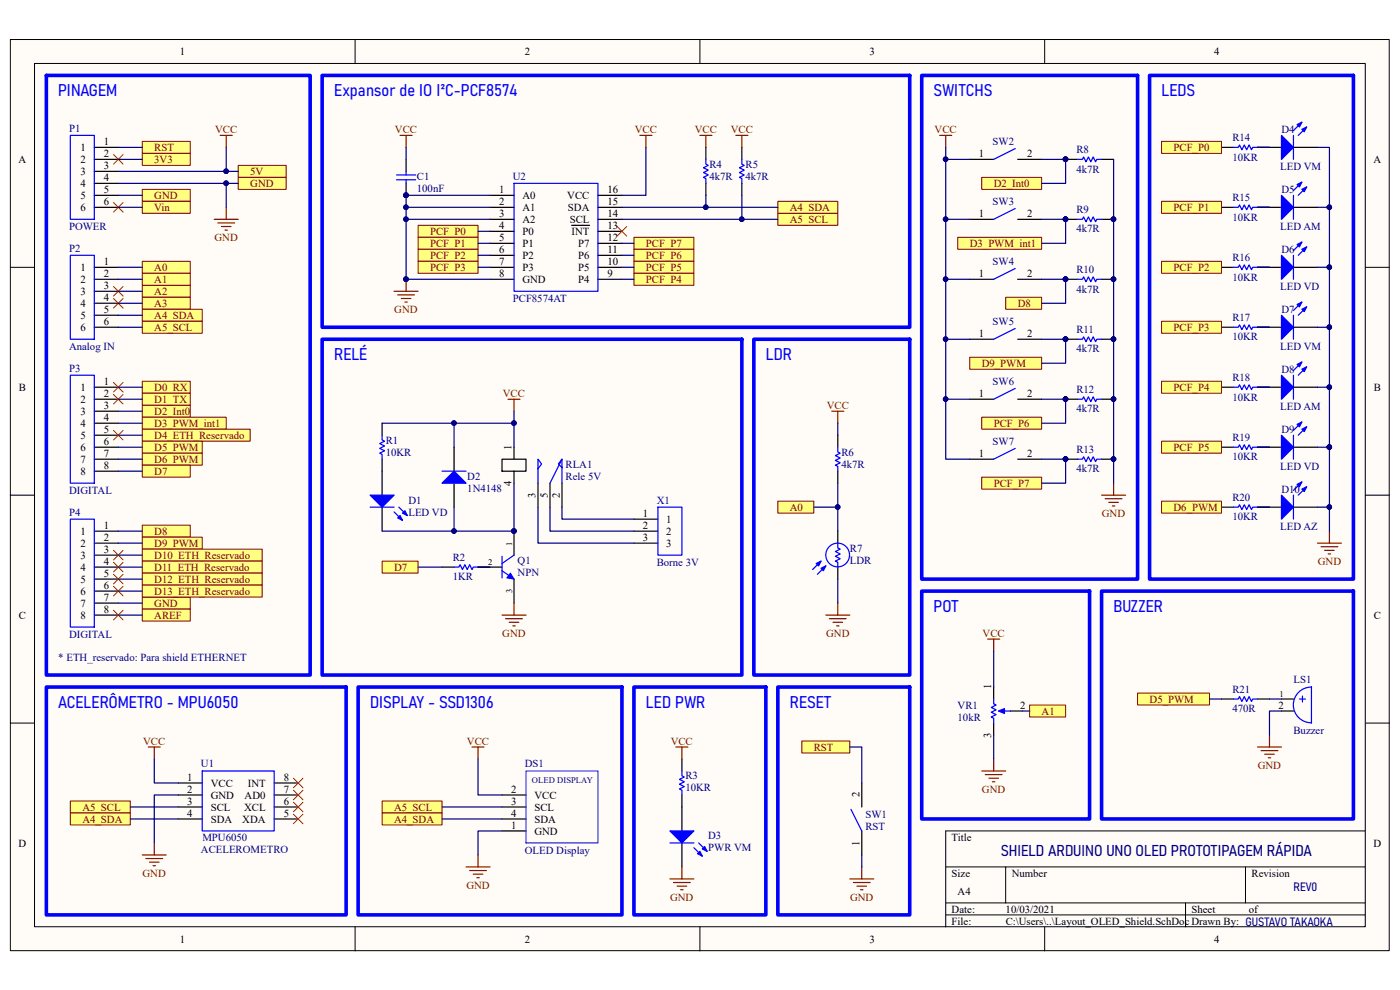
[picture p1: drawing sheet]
<svg xmlns="http://www.w3.org/2000/svg" width="297mm" height="210mm" viewBox="0 0 297 210" stroke-linecap="round" stroke-linejoin="round" font-family="sans-serif">
<path d="M2.2 8.4h292.5v193.3h-292.5z" fill="#fffcf8"/>
<path d="M2.2 8.4h292.5v193.3h-292.5z" fill="none" stroke="#000" stroke-width=".21"/>
<path d="M7.4 13.5h282.2v183.1h-282.2z" fill="#fffcf8"/>
<g fill="none" stroke="#000" stroke-width=".21">
<path d="M7.3 13.5h282.3v183.1h-282.3zM75.3 8.4v5.1M148.5 8.4v5.1M221.6 8.4v5.1M2.2 56.7h5.1M289.7 56.7h5.1M2.2 105h5.1M289.7 105h5.1M2.2 153.4h5.1M289.7 153.4h5.1M289.7 176.3h-89.1v20.3M75.3 196.6v5.1"/>
<path d="M148.5 196.6v5.1M200.6 183.9h89.1M200.6 191.5h89.1M200.6 194.1h89.1M213.4 183.9v7.6M221.6 196.6v5.1M251.5 191.5v5.1M264.2 183.9v7.6"/>
</g>
<path d="M100.1 158.5h2.6M101.4 158.5v2.5M98.9 183.9h5.1M99.6 184.7h3.6M100.4 185.4h2M101.2 186.2h.5M101.4 181.4v2.5" fill="none" stroke="#800000" stroke-width=".25"/>
<path d="M106.5 168.6h5.1M106.5 176.3h5.1M106.5 171.2h5.1M106.5 173.7h5.1" fill="none" stroke="#000" stroke-width=".25"/>
<path d="M111.6 163.6h15.3v15.2h-15.3z" fill="none" stroke="#15c" stroke-width=".25"/>
<g fill="#ffff80" stroke="#800000" stroke-width=".21">
<path d="M81.1 169.9h12.7v2.6h-12.7z" fill-rule="evenodd"/>
<path d="M81.1 172.5h12.7v2.5h-12.7z" fill-rule="evenodd"/>
</g>
<path d="M37.8 173.7h5.1M37.8 171.2h5.1M37.8 168.6h5.1M37.8 166.1h5.1M58.2 173.7h5.1M58.2 171.2h5.1M58.2 168.6h5.1M58.2 166.1h5.1" fill="none" stroke="#000" stroke-width=".25"/>
<path d="M42.9 163.6h15.3v12.7h-15.3z" fill="none" stroke="#00f" stroke-width=".25"/>
<path d="M31.5 158.5h2.5M32.7 158.5v2.5M32.7 178.8v2.6M30.2 181.4h5.1M30.9 182.1h3.6M31.7 182.9h2M32.5 183.7h.5" fill="none" stroke="#800000" stroke-width=".25"/>
<g fill="#ffff80" stroke="#800000" stroke-width=".21">
<path d="M14.9 169.9h12.7v2.6h-12.7z" fill-rule="evenodd"/>
<path d="M14.9 172.5h12.7v2.5h-12.7z" fill-rule="evenodd"/>
</g>
<path d="M62.2 165.1l2.1 2M62.2 172.7l2.1 2.1M62.2 170.2l2.1 2M62.2 167.6l2.1 2.1M64.3 165.1l-2.1 2M64.3 172.7l-2.1 2.1M64.3 170.2l-2.1 2M64.3 167.6l-2.1 2.1" fill="none" stroke="#f00" stroke-width=".21"/>
<path d="M114.1 99.4l.8-1-.8-1v5.1M119.2 99.2l-.7-.8 .7-1v5.1M119.2 97.4l-2.5 5.1M106.5 118v4.6M109 117.8l-2.5 1.7M106.5 121.1l2.5 1.8" fill="none" stroke="#00f" stroke-width=".25"/>
<path d="M106.5 97.4h5.1v2.6h-5.1zM109 94.9v2.5M109 100v2.5M109 112.7v5.1M114.1 102.5v5.1M116.7 102.5v5.1M119.2 102.5v5.1M101.4 120.3h5.1M109 122.9v5" fill="none" stroke="#000" stroke-width=".25"/>
<path d="M107.8 84.7h2.5M109 84.7v2.5" fill="none" stroke="#800000" stroke-width=".25"/>
<circle cx="109" cy="112.6" r=".48" fill="#000080" stroke="#000080" stroke-width=".21"/>
<path d="M108.3 121.6l.7 1.3-1.5-.3z" fill="#00f"/>
<path d="M108.3 121.6l.7 1.3-1.5-.3z" fill="none" stroke="#00f" stroke-width=".21"/>
<circle cx="109" cy="112.6" r=".48" fill="#000080" stroke="#000080" stroke-width=".21"/>
<path d="M106.5 130.5h5.1M107.3 131.2h3.5M108 132h2.1M108.8 132.8h.5M109 127.9v2.6" fill="none" stroke="#800000" stroke-width=".25"/>
<path d="M81.1 89.8v2.5M81.1 97.4v7.6M81.1 107.6v5.1" fill="none" stroke="#000" stroke-width=".25"/>
<path d="M81.1 92.3v1l.5 .3-1 .5 1 .5-1 .5 1 .5-1 .5 .5 .3v1" fill="none" stroke="#00f" stroke-width=".25"/>
<path d="M78.5 105h5.1l-2.5 2.6z" fill="#00f"/>
<path d="M78.5 105h5.1l-2.5 2.6zM83.6 108.6l1.8 1.8M84.6 107.6l1.8 1.8" fill="none" stroke="#00f" stroke-width=".25"/>
<path d="M84.9 109.4l.5 1-1-.5z" fill="#00f"/>
<path d="M84.9 109.4l.5 1-1-.5z" fill="none" stroke="#00f" stroke-width=".25"/>
<path d="M85.4 108.9l.5-.6 .5 1.1z" fill="#00f"/>
<path d="M78.5 107.6h5.1M85.4 108.9l.5-.6 .5 1.1zM96.3 120.3h1l.3-.5 .5 1 .5-1 .5 1 .5-1 .5 1 .3-.5h1" fill="none" stroke="#00f" stroke-width=".25"/>
<path d="M93.8 120.3h2.5M101.4 120.3h2.6" fill="none" stroke="#000" stroke-width=".25"/>
<path d="M81.1 119h7.6v2.6h-7.6z" fill-rule="evenodd" fill="#ffff80" stroke="#800000" stroke-width=".21"/>
<g fill="none" stroke="#000" stroke-width=".25">
<path d="M20 31.3h5.1M20 33.8h5.1M20 36.4h5.1M20 38.9h5.1M20 41.4h5.1M20 44h5.1M20 56.7h5.1M20 59.2h5.1M20 61.8h5.1M20 64.3h5.1M20 66.9h5.1M20 69.4h5.1"/>
<path d="M20 100h5.1M20 97.4h5.1M20 94.9h5.1M20 92.3h5.1M20 89.8h5.1M20 87.2h5.1M20 84.7h5.1M20 82.1h5.1M20 117.8h5.1M20 115.2h5.1M20 112.7h5.1M20 130.5h5.1"/>
<path d="M20 127.9h5.1M20 125.4h5.1M20 122.9h5.1M20 120.3h5.1"/>
</g>
<path d="M14.9 28.7h5.1v17.8h-5.1zM14.9 54.2h5.1v17.8h-5.1zM14.9 79.6h5.1v22.9h-5.1zM14.9 110.1h5.1v22.9h-5.1z" fill="none" stroke="#00f" stroke-width=".25"/>
<g fill="#ffff80" stroke="#800000" stroke-width=".21">
<path d="M30.2 30h10.2v2.5h-10.2z" fill-rule="evenodd"/>
<path d="M50.5 35.1h10.2v2.5h-10.2z" fill-rule="evenodd"/>
<path d="M30.2 32.5h10.2v2.6h-10.2z" fill-rule="evenodd"/>
<path d="M50.5 37.6h10.2v2.6h-10.2z" fill-rule="evenodd"/>
<path d="M30.2 40.2h10.2v2.5h-10.2z" fill-rule="evenodd"/>
<path d="M30.2 42.7h10.2v2.6h-10.2z" fill-rule="evenodd"/>
<path d="M30.2 55.4h10.2v2.6h-10.2z" fill-rule="evenodd"/>
<path d="M30.2 60.5h10.2v2.6h-10.2z" fill-rule="evenodd"/>
<path d="M30.2 58h10.2v2.5h-10.2z" fill-rule="evenodd"/>
<path d="M30.2 63.1h10.2v2.5h-10.2z" fill-rule="evenodd"/>
<path d="M30.2 65.6h12.7v2.6h-12.7z" fill-rule="evenodd"/>
<path d="M30.2 68.2h12.7v2.5h-12.7z" fill-rule="evenodd"/>
</g>
<path d="M144.7 161v2.6M144.7 168.6v7.7M144.7 178.8v5.1" fill="none" stroke="#000" stroke-width=".25"/>
<path d="M144.7 163.6v1l.5 .2-1 .5 1 .5-1 .6 1 .5-1 .5 .5 .2v1" fill="none" stroke="#00f" stroke-width=".25"/>
<path d="M142.1 176.3h5.1l-2.5 2.5z" fill="#00f"/>
<path d="M142.1 176.3h5.1l-2.5 2.5zM147.2 179.8l1.8 1.8M148.2 178.8l1.8 1.8" fill="none" stroke="#00f" stroke-width=".25"/>
<path d="M148 181.1l.5-.5 .5 1z" fill="#00f"/>
<path d="M148 181.1l.5-.5 .5 1z" fill="none" stroke="#00f" stroke-width=".25"/>
<path d="M149 180.1l.5-.5 .5 1z" fill="#00f"/>
<path d="M142.1 178.8h5.1M149 180.1l.5-.5 .5 1z" fill="none" stroke="#00f" stroke-width=".25"/>
<g fill="none" stroke="#800000" stroke-width=".25">
<path d="M46.7 28.7h2.6M48 28.7v2.6M45.5 46.5h5M46.2 47.3h3.6M47 48.1h2M47.7 48.8h.5M48 44v2.5M143.4 158.5h2.5M144.7 158.5v2.5M142.1 186.5h5.1M142.9 187.2h3.5M143.6 188h2.1"/>
<path d="M144.4 188.7h.5M144.7 183.9v2.6"/>
</g>
<g fill="#ffff80" stroke="#800000" stroke-width=".21">
<path d="M30.2 80.9h10.2v2.5h-10.2z" fill-rule="evenodd"/>
<path d="M30.2 86h10.2v2.5h-10.2z" fill-rule="evenodd"/>
<path d="M30.2 83.4h10.2v2.6h-10.2z" fill-rule="evenodd"/>
<path d="M30.2 88.5h17.8v2.6h-17.8z" fill-rule="evenodd"/>
<path d="M30.2 91.1h22.9v2.5h-22.9z" fill-rule="evenodd"/>
<path d="M30.2 93.6h12.7v2.5h-12.7z" fill-rule="evenodd"/>
<path d="M30.2 96.1h12.7v2.6h-12.7z" fill-rule="evenodd"/>
<path d="M30.2 111.4h10.2v2.5h-10.2z" fill-rule="evenodd"/>
<path d="M30.2 98.7h10.2v2.5h-10.2z" fill-rule="evenodd"/>
<path d="M30.2 113.9h12.7v2.6h-12.7z" fill-rule="evenodd"/>
<path d="M30.2 116.5h25.4v2.5h-25.4z" fill-rule="evenodd"/>
<path d="M30.2 119h25.4v2.6h-25.4z" fill-rule="evenodd"/>
<path d="M30.2 121.6h25.4v2.5h-25.4z" fill-rule="evenodd"/>
<path d="M30.2 126.7h10.2v2.5h-10.2z" fill-rule="evenodd"/>
<path d="M30.2 124.1h25.4v2.6h-25.4z" fill-rule="evenodd"/>
<path d="M30.2 129.2h10.2v2.6h-10.2z" fill-rule="evenodd"/>
</g>
<path d="M259.1 148.3h2.6M266.8 148.3h2.5" fill="none" stroke="#000" stroke-width=".25"/>
<path d="M261.7 148.3h1l.3-.5 .5 1 .5-1 .5 1 .5-1 .5 1 .3-.5h1" fill="none" stroke="#00f" stroke-width=".25"/>
<path d="M266.8 158.5h5.1M267.5 159.2h3.6M268.3 160h2M269.3 155.9v2.6M269.1 160.8h.5" fill="none" stroke="#800000" stroke-width=".25"/>
<path d="M241.3 147h15.3v2.6h-15.3z" fill-rule="evenodd" fill="#ffff80" stroke="#800000" stroke-width=".21"/>
<path d="M259.1 107.6h2.6M266.8 107.6h5.1M274.4 107.6h5.1" fill="none" stroke="#000" stroke-width=".25"/>
<path d="M261.7 107.6h1l.3-.5 .5 1 .5-1 .5 1 .5-1 .5 1 .3-.5h1" fill="none" stroke="#00f" stroke-width=".25"/>
<path d="M271.9 105l2.5 2.6-2.5 2.5z" fill="#00f"/>
<path d="M271.9 105l2.5 2.6-2.5 2.5zM276.2 102.2l-1.8 1.8M277.2 103.3l-1.8 1.7" fill="none" stroke="#00f" stroke-width=".25"/>
<path d="M276.2 103.8l1-.5-.5 1z" fill="#00f"/>
<path d="M276.2 103.8l1-.5-.5 1z" fill="none" stroke="#00f" stroke-width=".25"/>
<path d="M275.2 102.8l1-.6-.5 1.1z" fill="#00f"/>
<path d="M274.4 105v5.1M275.2 102.8l1-.6-.5 1.1z" fill="none" stroke="#00f" stroke-width=".25"/>
<path d="M246.4 106.3h12.7v2.6h-12.7z" fill-rule="evenodd" fill="#ffff80" stroke="#800000" stroke-width=".21"/>
<path d="M259.1 44h2.6M266.8 44h5.1M274.4 44h5.1" fill="none" stroke="#000" stroke-width=".25"/>
<path d="M261.7 44h1l.3-.5 .5 1 .5-1 .5 1 .5-1 .5 1 .3-.5h1" fill="none" stroke="#00f" stroke-width=".25"/>
<path d="M271.9 41.4l2.5 2.6-2.5 2.5z" fill="#00f"/>
<path d="M276.2 38.6l-1.8 1.8M277.2 39.7l-1.8 1.7M271.9 41.4l2.5 2.6-2.5 2.5z" fill="none" stroke="#00f" stroke-width=".25"/>
<path d="M276.2 40.2l1-.5-.5 1z" fill="#00f"/>
<path d="M276.2 40.2l1-.5-.5 1z" fill="none" stroke="#00f" stroke-width=".25"/>
<path d="M275.2 39.2l1-.6-.5 1.1z" fill="#00f"/>
<path d="M275.2 39.2l1-.6-.5 1.1zM261.7 56.7h1l.3-.5 .5 1 .5-1 .5 1 .5-1 .5 1 .3-.5h1M274.4 41.4v5.1" fill="none" stroke="#00f" stroke-width=".25"/>
<path d="M259.1 56.7h2.6M266.8 56.7h5.1M274.4 56.7h5.1" fill="none" stroke="#000" stroke-width=".25"/>
<path d="M271.9 54.2l2.5 2.5-2.5 2.5z" fill="#00f"/>
<path d="M271.9 54.2l2.5 2.5-2.5 2.5zM276.2 51.4l-1.8 1.7M277.2 52.4l-1.8 1.8" fill="none" stroke="#00f" stroke-width=".25"/>
<path d="M276.2 52.9l1-.5-.5 1z" fill="#00f"/>
<path d="M276.2 52.9l1-.5-.5 1z" fill="none" stroke="#00f" stroke-width=".25"/>
<path d="M275.2 51.9l1-.5-.5 1z" fill="#00f"/>
<path d="M274.4 54.2v5M275.2 51.9l1-.5-.5 1zM261.7 69.4h1l.3-.5 .5 1 .5-1 .5 1 .5-1 .5 1 .3-.5h1" fill="none" stroke="#00f" stroke-width=".25"/>
<path d="M259.1 69.4h2.6M266.8 69.4h5.1M274.4 69.4h5.1" fill="none" stroke="#000" stroke-width=".25"/>
<path d="M271.9 66.9l2.5 2.5-2.5 2.6z" fill="#00f"/>
<path d="M271.9 66.9l2.5 2.5-2.5 2.6zM276.2 64.1l-1.8 1.8M277.2 65.1l-1.8 1.8" fill="none" stroke="#00f" stroke-width=".25"/>
<path d="M276.2 65.6l1-.5-.5 1z" fill="#00f"/>
<path d="M276.2 65.6l1-.5-.5 1z" fill="none" stroke="#00f" stroke-width=".25"/>
<path d="M275.2 64.6l1-.5-.5 1z" fill="#00f"/>
<path d="M261.7 31.3h1l.3-.5 .5 1 .5-1 .5 1 .5-1 .5 1 .3-.5h1M274.4 66.9v5.1M275.2 64.6l1-.5-.5 1z" fill="none" stroke="#00f" stroke-width=".25"/>
<path d="M259.1 31.3h2.6M266.8 31.3h5.1M274.4 31.3h5.1" fill="none" stroke="#000" stroke-width=".25"/>
<path d="M271.9 28.7l2.5 2.6-2.5 2.5z" fill="#00f"/>
<path d="M271.9 28.7l2.5 2.6-2.5 2.5zM276.2 25.9l-1.8 1.8M277.2 26.9l-1.8 1.8" fill="none" stroke="#00f" stroke-width=".25"/>
<path d="M276.2 27.4l1-.5-.5 1.1z" fill="#00f"/>
<path d="M276.2 27.4l1-.5-.5 1.1z" fill="none" stroke="#00f" stroke-width=".25"/>
<path d="M275.2 26.4l1-.5-.5 1z" fill="#00f"/>
<path d="M274.4 28.7v5.1M275.2 26.4l1-.5-.5 1zM261.7 82.1h1l.3-.5 .5 1.1 .5-1.1 .5 1.1 .5-1.1 .5 1.1 .3-.6h1" fill="none" stroke="#00f" stroke-width=".25"/>
<path d="M259.1 82.1h2.6M266.8 82.1h5.1M274.4 82.1h5.1" fill="none" stroke="#000" stroke-width=".25"/>
<path d="M271.9 79.6l2.5 2.5-2.5 2.6z" fill="#00f"/>
<path d="M271.9 79.6l2.5 2.5-2.5 2.6zM276.2 76.8l-1.8 1.8M277.2 77.8l-1.8 1.8" fill="none" stroke="#00f" stroke-width=".25"/>
<path d="M276.2 78.3l1-.5-.5 1z" fill="#00f"/>
<path d="M276.2 78.3l1-.5-.5 1z" fill="none" stroke="#00f" stroke-width=".25"/>
<path d="M275.2 77.3l1-.5-.5 1z" fill="#00f"/>
<path d="M274.4 79.6v5.1M275.2 77.3l1-.5-.5 1z" fill="none" stroke="#00f" stroke-width=".25"/>
<g fill="#ffff80" stroke="#800000" stroke-width=".21">
<path d="M246.4 30h12.7v2.5h-12.7z" fill-rule="evenodd"/>
<path d="M246.4 42.7h12.7v2.6h-12.7z" fill-rule="evenodd"/>
<path d="M246.4 55.4h12.7v2.6h-12.7z" fill-rule="evenodd"/>
<path d="M246.4 68.2h12.7v2.5h-12.7z" fill-rule="evenodd"/>
<path d="M246.4 80.9h12.7v2.5h-12.7z" fill-rule="evenodd"/>
</g>
<path d="M259.1 94.9h2.6M266.8 94.9h5.1M274.4 94.9h5.1" fill="none" stroke="#000" stroke-width=".25"/>
<path d="M261.7 94.9h1l.3-.5 .5 1 .5-1 .5 1 .5-1 .5 1 .3-.5h1" fill="none" stroke="#00f" stroke-width=".25"/>
<path d="M271.9 92.3l2.5 2.6-2.5 2.5z" fill="#00f"/>
<path d="M271.9 92.3l2.5 2.6-2.5 2.5zM276.2 89.5l-1.8 1.8M277.2 90.5l-1.8 1.8" fill="none" stroke="#00f" stroke-width=".25"/>
<path d="M276.2 91.1l1-.6-.5 1.1z" fill="#00f"/>
<path d="M276.2 91.1l1-.6-.5 1.1z" fill="none" stroke="#00f" stroke-width=".25"/>
<path d="M275.2 90l1-.5-.5 1z" fill="#00f"/>
<path d="M274.4 92.3v5.1M275.2 90l1-.5-.5 1z" fill="none" stroke="#00f" stroke-width=".25"/>
<g fill="#ffff80" stroke="#800000" stroke-width=".21">
<path d="M246.4 93.6h12.7v2.5h-12.7z" fill-rule="evenodd"/>
<path d="M170.1 157.2h10.2v2.5h-10.2z" fill-rule="evenodd"/>
</g>
<path d="M180.3 186.5h5.1M181 187.2h3.6M181.8 188h2M182.6 188.7h.5M182.8 183.9v2.6" fill="none" stroke="#800000" stroke-width=".25"/>
<path d="M182.8 166.1v5.1M182.8 176.3v5.1" fill="none" stroke="#000" stroke-width=".25"/>
<path d="M180.5 171.7l2.3 4.6" fill="none" stroke="#00f" stroke-width=".25"/>
<g fill="#ffff80" stroke="#800000" stroke-width=".21">
<path d="M203.2 50.3h17.8v2.6h-17.8z" fill-rule="evenodd"/>
<path d="M213.4 63.1h7.6v2.5h-7.6z" fill-rule="evenodd"/>
<path d="M205.7 75.8h15.3v2.5h-15.3z" fill-rule="evenodd"/>
<path d="M208.3 88.5h12.7v2.6h-12.7z" fill-rule="evenodd"/>
<path d="M208.3 37.6h12.7v2.6h-12.7z" fill-rule="evenodd"/>
<path d="M208.3 101.2h12.7v2.6h-12.7z" fill-rule="evenodd"/>
</g>
<path d="M177.7 112.7v2.5M177.7 120.3v2.6" fill="none" stroke="#000" stroke-width=".25"/>
<g fill="none" stroke="#00f" stroke-width=".25">
<path d="M174.2 119l-1.8 1.8M177.7 115.2v1l.5 .3-1 .5 1 .5-1 .5 1 .5-1 .5 .5 .3v1M175.2 120.1l-1.8 1.7"/>
<circle cx="177.7" cy="117.7" r="2.52"/>
</g>
<path d="M173.2 119.5l1-.5-.5 1.1z" fill="#00f"/>
<path d="M173.2 119.5l1-.5-.5 1.1z" fill="none" stroke="#00f" stroke-width=".25"/>
<path d="M174.2 120.6l1-.5-.5 1z" fill="#00f"/>
<path d="M177.7 94.9v1l.5 .2-1 .5 1 .6-1 .5 1 .5-1 .5 .5 .2v1.1M174.2 120.6l1-.5-.5 1z" fill="none" stroke="#00f" stroke-width=".25"/>
<path d="M177.7 92.3v2.6M177.7 100v2.5" fill="none" stroke="#000" stroke-width=".25"/>
<path d="M176.5 87.2h2.5M177.7 87.2v2.6M175.2 130.5h5.1M176 131.2h3.5M176.7 132h2.1M177.5 132.8h.5M177.7 127.9v2.6" fill="none" stroke="#800000" stroke-width=".25"/>
<path d="M165 106.3h7.6v2.6h-7.6z" fill-rule="evenodd" fill="#ffff80" stroke="#800000" stroke-width=".21"/>
<path d="M209.5 135.6h2.6M210.8 135.6v2.5M208.3 163.6h5.1M209 164.3h3.6M209.8 165.1h2M210.6 165.8h.5M210.8 161v2.6" fill="none" stroke="#800000" stroke-width=".25"/>
<path d="M218.4 149.6h7.7v2.5h-7.7z" fill-rule="evenodd" fill="#ffff80" stroke="#800000" stroke-width=".21"/>
<path d="M210.8 145.7v2.6M210.8 153.4v2.5" fill="none" stroke="#000" stroke-width=".25"/>
<path d="M213.1 150.8h1.3" fill="none" stroke="#00f" stroke-width=".25"/>
<path d="M211.8 150.8l1.3-.5v1z" fill="#00f"/>
<g fill="none" stroke="#00f" stroke-width=".25">
<path d="M84.1 37.1h4.1M84.1 38.1h4.1M86.2 36.4v.7M86.2 38.1v.8M109 38.9h17.9v22.9h-17.9zM215.4 31.5l-4.6 2.3M228.6 33.8h1l.3-.5 .5 1 .5-1 .5 1 .5-1 .5 1 .3-.5h1M215.4 44.2l-4.6 2.3M215.4 57l-4.6 2.2M228.6 46.5h1l.3-.5 .5 1 .5-1 .5 1 .5-1 .5 1 .3-.5h1M228.6 59.2h1l.3-.5 .5 1.1 .5-1.1 .5 1.1 .5-1.1 .5 1.1 .3-.6h1M215.4 69.7l-4.6 2.3"/>
<path d="M228.6 72h1l.3-.5 .5 1 .5-1 .5 1 .5-1 .5 1 .3-.5h1M215.4 82.4l-4.6 2.3M215.4 95.1l-4.6 2.3M228.6 84.7h1l.3-.5 .5 1 .5-1 .5 1 .5-1 .5 1 .3-.5h1M228.6 97.4h1l.3-.5 .5 1 .5-1 .5 1 .5-1 .5 1 .3-.5h1M139.6 107.6h5.1v10.2h-5.1zM210.8 148.3v1l.5 .3-1 .5 1 .5-1 .5 1 .5-1 .5 .5 .3v1M211.8 150.8l1.3-.5v1z"/>
</g>
<g fill="none" stroke="#000" stroke-width=".25">
<path d="M86.2 33.8v2.6M86.2 38.9v2.5M205.7 33.8h5.1M215.9 33.8h5.1M226.1 33.8h2.5M233.7 33.8h2.5M104 46.5h5M104 59.2h5M104 41.4h5M104 44h5M104 49.1h5M104 51.6h5"/>
<path d="M104 54.2h5M104 56.7h5M121.3 47.8h3.8M126.9 46.5h5M126.9 59.2h5M126.9 41.4h5M126.9 44h5M126.9 49.1h5M126.9 51.6h5M126.9 54.2h5M126.9 56.7h5M205.7 46.5h5.1"/>
<path d="M205.7 59.2h5.1M215.9 46.5h5.1M215.9 59.2h5.1M226.1 46.5h2.5M226.1 59.2h2.5M233.7 46.5h2.5M233.7 59.2h2.5M205.7 72h5.1M215.9 72h5.1M226.1 72h2.5M233.7 72h2.5M205.7 84.7h5.1"/>
<path d="M205.7 97.4h5.1M215.9 84.7h5.1M215.9 97.4h5.1M226.1 84.7h2.5M226.1 97.4h2.5M233.7 84.7h2.5M233.7 97.4h2.5M134.5 115.2h5.1M134.5 112.7h5.1M134.5 110.1h5.1M214.4 150.8h2.5"/>
</g>
<g fill="#000080" stroke="#000080" stroke-width=".21">
<circle cx="226" cy="33.8" r=".48"/>
<circle cx="226" cy="46.5" r=".48"/>
<circle cx="236.2" cy="46.5" r=".48"/>
<circle cx="226" cy="59.2" r=".48"/>
<circle cx="236.2" cy="59.2" r=".48"/>
<circle cx="226" cy="71.9" r=".48"/>
<circle cx="236.2" cy="71.9" r=".48"/>
<circle cx="226" cy="84.7" r=".48"/>
<circle cx="236.2" cy="84.7" r=".48"/>
<circle cx="226" cy="97.4" r=".48"/>
<circle cx="236.2" cy="97.4" r=".48"/>
<circle cx="86.1" cy="41.4" r=".48"/>
<circle cx="86.1" cy="59.2" r=".48"/>
</g>
<g fill="none" stroke="#800000" stroke-width=".25">
<path d="M84.9 28.7h2.5M86.2 28.7v2.6M199.4 28.7h2.5M200.6 28.7v2.6M86.2 59.2v2.6M83.6 61.8h5.1M84.4 62.6h3.5M85.1 63.3h2.1M85.9 64.1h.5M233.7 105h5.1M234.5 105.8h3.5M235.2 106.6h2.1"/>
<path d="M236 107.3h.5M236.2 102.5v2.5M279.5 115.2h5.1M280.3 116h3.5M281 116.7h2.1M281.8 117.5h.5M282 112.7v2.5"/>
</g>
<path d="M9.8 16h56v127.2h-56zM195.5 16h45.8v106.9h-45.8zM243.9 16h43.2v106.9h-43.2zM68.3 72h89.1v71.2h-89.1zM159.9 72h33.1v71.2h-33.1zM195.5 125.4h35.7v48.3h-35.7zM233.7 125.4h53.4v48.3h-53.4zM9.8 145.7h63.6v48.4h-63.6zM76 145.7h55.9v48.4h-55.9zM134.5 145.7h28v48.4h-28zM165 145.7h28v48.4h-28z" fill="none" stroke="#00f" stroke-width=".76"/>
<g fill="#ffff80" stroke="#800000" stroke-width=".21">
<path d="M165 45.3h12.7v2.5h-12.7z" fill-rule="evenodd"/>
<path d="M165 42.7h12.7v2.6h-12.7z" fill-rule="evenodd"/>
</g>
<path d="M157.4 31.3v2.5M157.4 38.9v2.5" fill="none" stroke="#000" stroke-width=".25"/>
<path d="M157.4 33.8v1l.5 .3-1 .5 1 .5-1 .5 1 .5-1 .5 .5 .3v1" fill="none" stroke="#00f" stroke-width=".25"/>
<g fill="#ffff80" stroke="#800000" stroke-width=".21">
<path d="M88.7 47.8h12.7v2.5h-12.7z" fill-rule="evenodd"/>
<path d="M88.7 50.3h12.7v2.6h-12.7z" fill-rule="evenodd"/>
<path d="M88.7 52.9h12.7v2.5h-12.7z" fill-rule="evenodd"/>
<path d="M88.7 55.4h12.7v2.6h-12.7z" fill-rule="evenodd"/>
<path d="M134.5 50.3h12.7v2.6h-12.7z" fill-rule="evenodd"/>
<path d="M134.5 52.9h12.7v2.5h-12.7z" fill-rule="evenodd"/>
<path d="M134.5 55.4h12.7v2.6h-12.7z" fill-rule="evenodd"/>
<path d="M134.5 58h12.7v2.5h-12.7z" fill-rule="evenodd"/>
</g>
<g fill="none" stroke="#f00" stroke-width=".21">
<path d="M24.1 32.8l2 2M26.1 32.8l-2 2M24.1 43l2 2M26.1 43l-2 2M130.9 48.1l2.1 2M133 48.1l-2.1 2M24.1 63.3l2 2.1M24.1 60.8l2 2M26.1 63.3l-2 2.1M26.1 60.8l-2 2M24.1 81.1l2 2.1M24.1 83.7l2 2"/>
<path d="M24.1 91.3l2 2M26.1 81.1l-2 2.1M26.1 83.7l-2 2M26.1 91.3l-2 2M24.1 116.7l2 2.1M24.1 119.3l2 2M26.1 116.7l-2 2.1M26.1 119.3l-2 2M24.1 121.8l2 2.1M24.1 124.4l2 2M24.1 129.5l2 2M26.1 121.8l-2 2.1"/>
<path d="M26.1 124.4l-2 2M26.1 129.5l-2 2"/>
</g>
<path d="M68.3 16h124.7v53.4h-124.7z" fill="none" stroke="#00f" stroke-width=".76"/>
<path d="M135.8 28.7h2.5M137 28.7v2.6M148.5 28.7h2.5M149.8 28.7v2.6M156.1 28.7h2.6M157.4 28.7v2.6" fill="none" stroke="#800000" stroke-width=".25"/>
<path d="M149.8 31.3v2.5M149.8 38.9v2.5M96.3 94.9v5.1M96.3 102.5v5.1M271.9 150.8h2.5M271.9 148.3h2.5" fill="none" stroke="#000" stroke-width=".25"/>
<path d="M149.8 33.8v1l.5 .3-1.1 .5 1.1 .5-1.1 .5 1.1 .5-1.1 .5 .6 .3v1M275.7 148.3h1.3M276.3 147.7v1.2M278.2 153.3a3.8 3.8 0 0 1-3.8-3.8 3.8 3.8 0 0 1 3.8-3.7v7.6" fill="none" stroke="#00f" stroke-width=".25"/>
<g fill="none" stroke="#000080" stroke-width=".25">
<path d="M25.1 36.4h25.4M25.1 38.9h25.4M25.1 33.8h5.1M25.1 31.3h5.1M48 31.3v5.1M48 38.9v5.1M86.2 31.3v2.5M137 31.3v10.1h-5.1M200.6 31.3v2.5h5.1M200.6 33.8v63.6h5.1M221 33.8h5.1v5.1h-5.1M236.2 33.8v68.7"/>
<path d="M266.8 31.3h2.5M279.5 31.3h2.5v63.6M25.1 59.2h5.1M25.1 56.7h5.1M25.1 44h5.1M25.1 41.4h5.1M86.2 46.5h17.8M86.2 44h17.8M101.4 56.7h2.6M101.4 49.1h2.6M101.4 51.6h2.6M101.4 54.2h2.6"/>
<path d="M104 41.4h-17.8v17.8h17.8M131.9 46.5h33.1M131.9 44h33.1M131.9 59.2h2.6M131.9 56.7h2.6M131.9 51.6h2.6M131.9 54.2h2.6M149.8 41.4v2.6M157.4 41.4v5.1M200.6 46.5h5.1M200.6 59.2h5.1M221 46.5h5.1v5.1h-5.1"/>
<path d="M221 59.2h5.1v5.1h-5.1M266.8 56.7h2.5M266.8 44h2.5M279.5 56.7h2.5M279.5 44h2.5M25.1 69.4h5.1M25.1 61.8h5.1M25.1 64.3h5.1M25.1 66.9h5.1M200.6 72h5.1M221 72h5.1v5.1h-5.1M266.8 69.4h2.5"/>
<path d="M279.5 69.4h2.5M25.1 89.8h5.1M25.1 84.7h5.1M25.1 97.4h5.1M25.1 94.9h5.1M25.1 82.1h5.1M25.1 100h5.1M25.1 92.3h5.1M25.1 87.2h5.1M81.1 89.8h15.2M109 89.8h-12.7v5.1M109 87.2v7.7"/>
<path d="M177.7 89.8v2.5M200.6 84.7h5.1M221 84.7h5.1v5.1h-5.1M221 97.4h5.1v5.1h-5.1M266.8 94.9h2.5M266.8 82.1h2.5M279.5 94.9h2.5M279.5 82.1h2.5M282 94.9v12.7M25.1 117.8h5.1M25.1 115.2h5.1M25.1 112.7h5.1"/>
<path d="M96.3 107.6v5.1M109 102.5v10.2h-27.9M114.1 107.6v7.6h20.4M116.7 107.6v5.1h17.8M119.2 107.6v2.5h15.3M172.6 107.6h5.1M177.7 102.5v10.2M266.8 107.6h2.5M279.5 107.6h2.5v5.1M25.1 120.3h5.1M25.1 130.5h5.1M25.1 127.9h5.1"/>
<path d="M25.1 125.4h5.1M25.1 122.9h5.1M88.7 120.3h5.1M101.4 120.3h2.6M177.7 122.9v5M210.8 138.1v7.6M180.3 158.5h2.5v7.6M210.8 155.9v5.1M216.9 150.8h1.5M256.6 148.3h2.5M269.3 148.3h2.6M271.9 150.8h-2.6v5.1"/>
<path d="M27.6 171.2h10.2M27.6 173.7h10.2M32.7 161v5.1h5.1M37.8 168.6h-5.1v10.2M93.8 171.2h12.7M93.8 173.7h12.7M101.4 161v7.6h5.1M106.5 176.3h-5.1v5.1M182.8 181.4v2.5"/>
</g>
<g fill="#000080" stroke="#000080" stroke-width=".21">
<circle cx="96.3" cy="89.8" r=".48"/>
<circle cx="109" cy="89.8" r=".48"/>
<circle cx="96.3" cy="112.6" r=".48"/>
<circle cx="226" cy="33.8" r=".48"/>
<circle cx="200.6" cy="33.8" r=".48"/>
<circle cx="236.2" cy="46.5" r=".48"/>
<circle cx="236.2" cy="59.2" r=".48"/>
<circle cx="236.2" cy="71.9" r=".48"/>
<circle cx="236.2" cy="84.7" r=".48"/>
<circle cx="236.2" cy="97.4" r=".48"/>
<circle cx="226" cy="46.5" r=".48"/>
<circle cx="226" cy="59.2" r=".48"/>
<circle cx="226" cy="71.9" r=".48"/>
<circle cx="226" cy="84.7" r=".48"/>
<circle cx="226" cy="97.4" r=".48"/>
<circle cx="200.6" cy="84.7" r=".48"/>
<circle cx="200.6" cy="71.9" r=".48"/>
<circle cx="200.6" cy="59.2" r=".48"/>
<circle cx="200.6" cy="46.5" r=".48"/>
<circle cx="282" cy="94.8" r=".48"/>
<circle cx="282" cy="82.1" r=".48"/>
<circle cx="282" cy="69.4" r=".48"/>
<circle cx="282" cy="56.7" r=".48"/>
<circle cx="282" cy="44" r=".48"/>
<circle cx="282" cy="107.6" r=".48"/>
<circle cx="177.7" cy="107.6" r=".48"/>
<circle cx="86.1" cy="59.2" r=".48"/>
<circle cx="86.1" cy="46.5" r=".48"/>
<circle cx="86.1" cy="44" r=".48"/>
<circle cx="86.1" cy="41.4" r=".48"/>
<circle cx="157.4" cy="46.5" r=".48"/>
<circle cx="48" cy="38.9" r=".48"/>
<circle cx="48" cy="36.3" r=".48"/>
<circle cx="109" cy="112.6" r=".48"/>
<circle cx="149.7" cy="44" r=".48"/>
</g>
<path d="M93.8 102.5l2.5-2.5 2.6 2.5z" fill="#00f"/>
<path d="M93.8 100h5.1M93.8 102.5l2.5-2.5 2.6 2.5z" fill="none" stroke="#00f" stroke-width=".25"/>
<g font-size="3.6" fill="#00f">
<text x="12.4" y="20.4">PINAGEM</text>
<text x="70.9" y="20.4">Expansor de IO I²C-PCF8574</text>
<text x="198.1" y="20.4">SWITCHS</text>
<text x="246.4" y="20.4">LEDS</text>
<text x="70.9" y="76.3">RELÉ</text>
<text x="162.5" y="76.3">LDR</text>
<text x="198.1" y="129.8">POT</text>
<text x="236.3" y="129.8">BUZZER</text>
<text x="12.4" y="150.1">ACELERÔMETRO - MPU6050</text>
<text x="78.5" y="150.1">DISPLAY - SSD1306</text>
<text x="137" y="150.1">LED PWR</text>
<text x="167.6" y="150.1">RESET</text>
</g>
<text font-size="3.3" fill="#000080" x="212.3" y="181.7">SHIELD ARDUINO UNO OLED PROTOTIPAGEM RÁPIDA</text>
<text font-size="2.5" fill="#000080" x="274.4" y="189">REV0</text>
<g font-size="2.3">
<text x="38.2" y="11.7">1</text>
<text x="111.3" y="11.7">2</text>
<text x="184.5" y="11.7">3</text>
<text x="257.6" y="11.7">4</text>
<text x="3.9" y="34.6">A</text>
<text x="17.1" y="32">1</text>
<text x="17.1" y="34.6">2</text>
<text x="22.1" y="30.8">1</text>
<text x="22.1" y="33.3">2</text>
<text x="22.1" y="35.9">3</text>
<text x="207.6" y="33.3">1</text>
<text x="217.9" y="33.3">2</text>
<text x="291.4" y="34.6">A</text>
<text x="17.1" y="37.1">3</text>
<text x="17.1" y="39.7">4</text>
<text x="22.1" y="38.4">4</text>
<text x="22.1" y="40.9">5</text>
<text x="105.9" y="40.9">1</text>
<text x="128.9" y="40.9">16</text>
<text x="17.1" y="42.2">5</text>
<text x="17.1" y="44.7">6</text>
<text x="22.1" y="43.5">6</text>
<text x="105.9" y="43.5">2</text>
<text x="105.9" y="46">3</text>
<text x="110.8" y="42.2">A0</text>
<text x="110.8" y="44.7">A1</text>
<text x="110.8" y="47.3">A2</text>
<text x="120.4" y="42.2">VCC</text>
<text x="120.5" y="44.7">SDA</text>
<text x="120.9" y="47.3">SCL</text>
<text x="128.9" y="46">14</text>
<text x="128.9" y="43.5">15</text>
<text x="207.6" y="46">1</text>
<text x="217.9" y="46">2</text>
<text x="105.9" y="48.6">4</text>
<text x="105.9" y="51.1">5</text>
<text x="105.9" y="53.7">6</text>
<text x="110.8" y="49.8">P0</text>
<text x="110.8" y="52.4">P1</text>
<text x="121.2" y="49.8">INT</text>
<text x="122.6" y="52.4">P7</text>
<text x="128.9" y="53.7">11</text>
<text x="128.9" y="51.1">12</text>
<text x="128.9" y="48.6">13</text>
<text x="17.1" y="57.5">1</text>
<text x="22.1" y="56.2">1</text>
<text x="22.1" y="58.8">2</text>
<text x="105.9" y="56.2">7</text>
<text x="105.9" y="58.8">8</text>
<text x="110.8" y="54.9">P2</text>
<text x="110.8" y="57.5">P3</text>
<text x="122.6" y="57.5">P5</text>
<text x="122.6" y="54.9">P6</text>
<text x="128.9" y="58.8">9</text>
<text x="128.9" y="56.2">10</text>
<text x="207.6" y="58.8">1</text>
<text x="217.9" y="58.8">2</text>
<text x="17.1" y="60">2</text>
<text x="17.1" y="62.6">3</text>
<text x="17.1" y="65.1">4</text>
<text x="22.1" y="61.3">3</text>
<text x="22.1" y="63.8">4</text>
<text x="110.8" y="60">GND</text>
<text x="122.6" y="60">P4</text>
<text x="17.1" y="67.6">5</text>
<text x="17.1" y="70.2">6</text>
<text x="22.1" y="66.4">5</text>
<text x="22.1" y="68.9">6</text>
<text x="207.6" y="71.5">1</text>
<text x="217.9" y="71.5">2</text>
<text x="4" y="82.9">B</text>
<text x="17.1" y="82.9">1</text>
<text x="22.1" y="81.7">1</text>
<text x="291.5" y="82.9">B</text>
<text x="17.1" y="88">3</text>
<text x="17.1" y="85.5">2</text>
<text x="22.1" y="89.3">4</text>
<text x="22.1" y="86.7">3</text>
<text x="22.1" y="84.2">2</text>
<text x="207.6" y="84.2">1</text>
<text x="217.9" y="84.2">2</text>
<text x="17.1" y="95.6">6</text>
<text x="17.1" y="93.1">5</text>
<text x="17.1" y="90.6">4</text>
<text x="22.1" y="94.4">6</text>
<text x="22.1" y="91.8">5</text>
<text x="108.5" y="95.4" transform="rotate(-90 108.5 95.4)">1</text>
<text x="17.1" y="100.7">8</text>
<text x="17.1" y="98.2">7</text>
<text x="22.1" y="99.4">8</text>
<text x="22.1" y="96.9">7</text>
<text x="207.6" y="96.9">1</text>
<text x="217.9" y="96.9">2</text>
<text x="108.5" y="103.1" transform="rotate(-90 108.5 103.1)">4</text>
<text x="113.6" y="105.7" transform="rotate(-90 113.6 105.7)">3</text>
<text x="116.2" y="105.7" transform="rotate(-90 116.2 105.7)">5</text>
<text x="118.7" y="105.7" transform="rotate(-90 118.7 105.7)">2</text>
<text x="17.1" y="113.5">1</text>
<text x="22.1" y="112.2">1</text>
<text x="136.4" y="112.2">2</text>
<text x="136.4" y="109.6">1</text>
<text x="141.4" y="113.5">2</text>
<text x="141.4" y="110.9">1</text>
<text x="17.1" y="118.5">3</text>
<text x="17.1" y="116">2</text>
<text x="22.1" y="119.8">4</text>
<text x="22.1" y="117.3">3</text>
<text x="22.1" y="114.7">2</text>
<text x="136.4" y="114.7">3</text>
<text x="141.4" y="116">3</text>
<text x="17.1" y="123.6">5</text>
<text x="17.1" y="121.1">4</text>
<text x="22.1" y="124.9">6</text>
<text x="22.1" y="122.3">5</text>
<text x="4" y="131.3">C</text>
<text x="17.1" y="131.3">8</text>
<text x="17.1" y="128.7">7</text>
<text x="17.1" y="126.2">6</text>
<text x="22.1" y="130">8</text>
<text x="22.1" y="127.4">7</text>
<text x="291.5" y="131.3">C</text>
<text x="210.3" y="146.3" transform="rotate(-90 210.3 146.3)">1</text>
<text x="216.4" y="150.3">2</text>
<text x="271.2" y="150.3">2</text>
<text x="210.3" y="156.5" transform="rotate(-90 210.3 156.5)">3</text>
<text x="39.7" y="165.6">1</text>
<text x="44.7" y="166.9">VCC</text>
<text x="52.6" y="166.9">INT</text>
<text x="60.2" y="165.6">8</text>
<text x="39.7" y="173.2">4</text>
<text x="39.7" y="170.7">3</text>
<text x="39.7" y="168.1">2</text>
<text x="44.7" y="172">SCL</text>
<text x="44.7" y="169.4">GND</text>
<text x="51.8" y="172">XCL</text>
<text x="51.9" y="169.4">AD0</text>
<text x="60.2" y="168.1">7</text>
<text x="60.2" y="170.7">6</text>
<text x="60.2" y="173.2">5</text>
<text x="108.4" y="168.1">2</text>
<text x="108.4" y="170.7">3</text>
<text x="108.4" y="173.2">4</text>
<text x="113.4" y="169.4">VCC</text>
<text x="113.4" y="172">SCL</text>
<text x="182.3" y="169.2" transform="rotate(-90 182.3 169.2)">2</text>
<text x="3.9" y="179.6">D</text>
<text x="44.7" y="174.5">SDA</text>
<text x="51.4" y="174.5">XDA</text>
<text x="108.4" y="175.8">1</text>
<text x="113.4" y="177">GND</text>
<text x="113.4" y="174.5">SDA</text>
<text x="182.3" y="179.4" transform="rotate(-90 182.3 179.4)">1</text>
<text x="201.9" y="178.3">Title</text>
<text x="291.4" y="179.6">D</text>
<text x="201.9" y="186">Size</text>
<text x="214.6" y="186">Number</text>
<text x="265.5" y="186">Revision</text>
<text x="203.2" y="189.8">A4</text>
<text x="201.9" y="193.6">Date:</text>
<text x="201.9" y="196.1">File:</text>
<text x="213.3" y="193.6">10/03/2021</text>
<text x="213.4" y="196.1">C:\Users\..\Layout_OLED_Shield.SchDoc Drawn By: GUSTAVO TAKAOKA</text>
<text x="252.8" y="193.6">Sheet</text>
<text x="265" y="193.6">of</text>
<text x="38.2" y="199.9">1</text>
<text x="111.3" y="199.9">2</text>
<text x="184.5" y="199.9">3</text>
<text x="257.6" y="199.9">4</text>
</g>
<g font-size="2.3" fill="#000080">
<text x="14.6" y="28">P1</text>
<text x="271.9" y="28.2">D4</text>
<text x="150.5" y="35.6">R4</text>
<text x="158.2" y="35.6">R5</text>
<text x="210.6" y="30.8">SW2</text>
<text x="228.3" y="32.6">R8</text>
<text x="261.5" y="30">R14</text>
<text x="261.5" y="34.1">10KR</text>
<text x="88.4" y="38.1">C1</text>
<text x="88.4" y="40.7">100nF</text>
<text x="108.8" y="38.1">U2</text>
<text x="150.5" y="38.1">4k7R</text>
<text x="158.2" y="38.1">4k7R</text>
<text x="228.3" y="36.6">4k7R</text>
<text x="271.6" y="36.1">LED VM</text>
<text x="271.9" y="40.9">D5</text>
<text x="210.6" y="43.5">SW3</text>
<text x="228.3" y="45.3">R9</text>
<text x="261.5" y="42.7">R15</text>
<text x="261.5" y="46.8">10KR</text>
<text x="14.6" y="48.8">POWER</text>
<text x="14.6" y="53.4">P2</text>
<text x="228.3" y="49.3">4k7R</text>
<text x="271.6" y="48.8">LED AM</text>
<text x="271.9" y="53.7">D6</text>
<text x="210.6" y="56.2">SW4</text>
<text x="228.3" y="58">R10</text>
<text x="261.5" y="55.5">R16</text>
<text x="261.5" y="59.5">10KR</text>
<text x="108.8" y="64.1">PCF8574AT</text>
<text x="228.3" y="62.1">4k7R</text>
<text x="271.6" y="61.6">LED VD</text>
<text x="210.6" y="68.9">SW5</text>
<text x="228.3" y="70.7">R11</text>
<text x="261.5" y="68.2">R17</text>
<text x="271.9" y="66.4">D7</text>
<text x="14.6" y="74.3">Analog IN</text>
<text x="228.3" y="74.8">4k7R</text>
<text x="261.5" y="72.2">10KR</text>
<text x="271.6" y="74.3">LED VM</text>
<text x="14.6" y="78.9">P3</text>
<text x="210.6" y="81.7">SW6</text>
<text x="228.3" y="83.4">R12</text>
<text x="261.5" y="80.9">R18</text>
<text x="271.9" y="79.1">D8</text>
<text x="228.3" y="87.5">4k7R</text>
<text x="261.5" y="85">10KR</text>
<text x="271.6" y="87">LED AM</text>
<text x="81.8" y="94.1">R1</text>
<text x="210.6" y="94.4">SW7</text>
<text x="261.5" y="93.6">R19</text>
<text x="271.9" y="91.8">D9</text>
<text x="81.8" y="96.6">10KR</text>
<text x="99.1" y="101.7">D2</text>
<text x="120" y="99.2">RLA1</text>
<text x="120" y="101.7">Rele 5V</text>
<text x="178.5" y="96.6">R6</text>
<text x="178.5" y="99.2">4k7R</text>
<text x="228.3" y="96.1">R13</text>
<text x="228.3" y="100.2">4k7R</text>
<text x="261.5" y="97.7">10KR</text>
<text x="271.6" y="99.7">LED VD</text>
<text x="14.6" y="104.8">DIGITAL</text>
<text x="86.7" y="106.8">D1</text>
<text x="99.1" y="104.3">1N4148</text>
<text x="139.3" y="106.8">X1</text>
<text x="261.5" y="106.3">R20</text>
<text x="271.9" y="104.6">D10</text>
<text x="14.6" y="109.4">P4</text>
<text x="86.7" y="109.4">LED VD</text>
<text x="261.5" y="110.4">10KR</text>
<text x="271.6" y="112.4">LED AZ</text>
<text x="96.1" y="119">R2</text>
<text x="109.8" y="119.5">Q1</text>
<text x="180.3" y="117">R7</text>
<text x="180.3" y="119.5">LDR</text>
<text x="96.1" y="123.1">1KR</text>
<text x="109.8" y="122.1">NPN</text>
<text x="139.3" y="120.1">Borne 3V</text>
<text x="14.6" y="135.3">DIGITAL</text>
<text x="12.4" y="140.2">* ETH_reservado: Para shield ETHERNET</text>
<text x="261.5" y="147">R21</text>
<text x="274.4" y="145">LS1</text>
<text x="203.2" y="150.3">VR1</text>
<text x="203.2" y="152.9">10kR</text>
<text x="261.5" y="151.1">470R</text>
<text x="274.4" y="155.7">Buzzer</text>
<text x="42.6" y="162.8">U1</text>
<text x="111.3" y="162.8">DS1</text>
<text x="145.4" y="165.4">R3</text>
<text x="145.4" y="167.9">10KR</text>
<text x="183.6" y="173.5">SW1</text>
<text x="42.9" y="178.3">MPU6050</text>
<text x="150.2" y="178.1">D3</text>
<text x="183.6" y="176">RST</text>
<text x="42.6" y="180.8">ACELEROMETRO</text>
<text x="111.3" y="181.1">OLED Display</text>
<text x="150.2" y="180.6">PWR VM</text>
</g>
<g font-size="2.3" fill="#800000">
<text x="45.6" y="28.2">VCC</text>
<text x="83.8" y="28.2">VCC</text>
<text x="134.7" y="28.2">VCC</text>
<text x="147.4" y="28.2">VCC</text>
<text x="155" y="28.2">VCC</text>
<text x="198.3" y="28.2">VCC</text>
<text x="32.7" y="32">RST</text>
<text x="32.7" y="34.6">3V3</text>
<text x="249" y="32">PCF_P0</text>
<text x="53.1" y="37.1">5V</text>
<text x="53.1" y="39.7">GND</text>
<text x="210.8" y="39.7">D2_Int0</text>
<text x="32.7" y="42.2">GND</text>
<text x="32.7" y="44.7">Vin</text>
<text x="167.6" y="47.3">A5_SCL</text>
<text x="167.6" y="44.7">A4_SDA</text>
<text x="249" y="44.7">PCF_P1</text>
<text x="45.5" y="51.1">GND</text>
<text x="91.2" y="49.8">PCF_P0</text>
<text x="91.2" y="52.4">PCF_P1</text>
<text x="137" y="52.4">PCF_P7</text>
<text x="205.7" y="52.4">D3_PWM_int1</text>
<text x="32.7" y="57.5">A0</text>
<text x="91.2" y="54.9">PCF_P2</text>
<text x="91.2" y="57.5">PCF_P3</text>
<text x="137" y="54.9">PCF_P6</text>
<text x="137" y="57.5">PCF_P5</text>
<text x="249" y="57.5">PCF_P2</text>
<text x="32.7" y="62.6">A2</text>
<text x="32.7" y="60">A1</text>
<text x="32.7" y="65.1">A3</text>
<text x="137" y="60">PCF_P4</text>
<text x="215.9" y="65.1">D8</text>
<text x="32.7" y="67.6">A4_SDA</text>
<text x="32.7" y="70.2">A5_SCL</text>
<text x="83.7" y="66.4">GND</text>
<text x="249" y="70.2">PCF_P3</text>
<text x="208.3" y="77.9">D9_PWM</text>
<text x="32.7" y="82.9">D0_RX</text>
<text x="249" y="82.9">PCF_P4</text>
<text x="32.7" y="88">D2_Int0</text>
<text x="32.7" y="85.5">D1_TX</text>
<text x="106.7" y="84.2">VCC</text>
<text x="175.4" y="86.7">VCC</text>
<text x="32.7" y="90.6">D3_PWM_int1</text>
<text x="32.7" y="93.1">D4_ETH_Reservado</text>
<text x="32.7" y="95.6">D5_PWM</text>
<text x="210.8" y="90.6">PCF_P6</text>
<text x="249" y="95.6">PCF_P5</text>
<text x="32.7" y="98.2">D6_PWM</text>
<text x="32.7" y="100.7">D7</text>
<text x="210.8" y="103.3">PCF_P7</text>
<text x="32.7" y="113.5">D8</text>
<text x="167.6" y="108.4">A0</text>
<text x="233.8" y="109.6">GND</text>
<text x="249" y="108.4">D6_PWM</text>
<text x="32.7" y="116">D9_PWM</text>
<text x="32.7" y="118.5">D10_ETH_Reservado</text>
<text x="279.6" y="119.8">GND</text>
<text x="32.7" y="121.1">D11_ETH_Reservado</text>
<text x="32.7" y="123.6">D12_ETH_Reservado</text>
<text x="83.6" y="121.1">D7</text>
<text x="32.7" y="128.7">GND</text>
<text x="32.7" y="126.2">D13_ETH_Reservado</text>
<text x="32.7" y="131.3">AREF</text>
<text x="106.6" y="135.1">GND</text>
<text x="175.3" y="135.1">GND</text>
<text x="208.4" y="135.1">VCC</text>
<text x="243.9" y="149.1">D5_PWM</text>
<text x="221" y="151.6">A1</text>
<text x="30.4" y="158">VCC</text>
<text x="99.1" y="158">VCC</text>
<text x="142.3" y="158">VCC</text>
<text x="172.6" y="159.3">RST</text>
<text x="266.8" y="163.1">GND</text>
<text x="17.5" y="172">A5_SCL</text>
<text x="83.6" y="172">A5_SCL</text>
<text x="208.3" y="168.1">GND</text>
<text x="17.5" y="174.5">A4_SDA</text>
<text x="83.6" y="174.5">A4_SDA</text>
<text x="30.2" y="186">GND</text>
<text x="98.9" y="188.5">GND</text>
<text x="142.2" y="191.1">GND</text>
<text x="180.3" y="191.1">GND</text>
</g>
<g font-size="1.8">
<text x="103.5" y="119.9">2</text>
<text x="108.7" y="115.7" transform="rotate(-90 108.7 115.7)">1</text>
<text x="108.7" y="125.8" transform="rotate(-90 108.7 125.8)">3</text>
<text x="271.4" y="147.9">1</text>
</g>
<text font-size="1.8" fill="#000080" x="112.9" y="166.2">OLED DISPLAY</text>
</svg>
